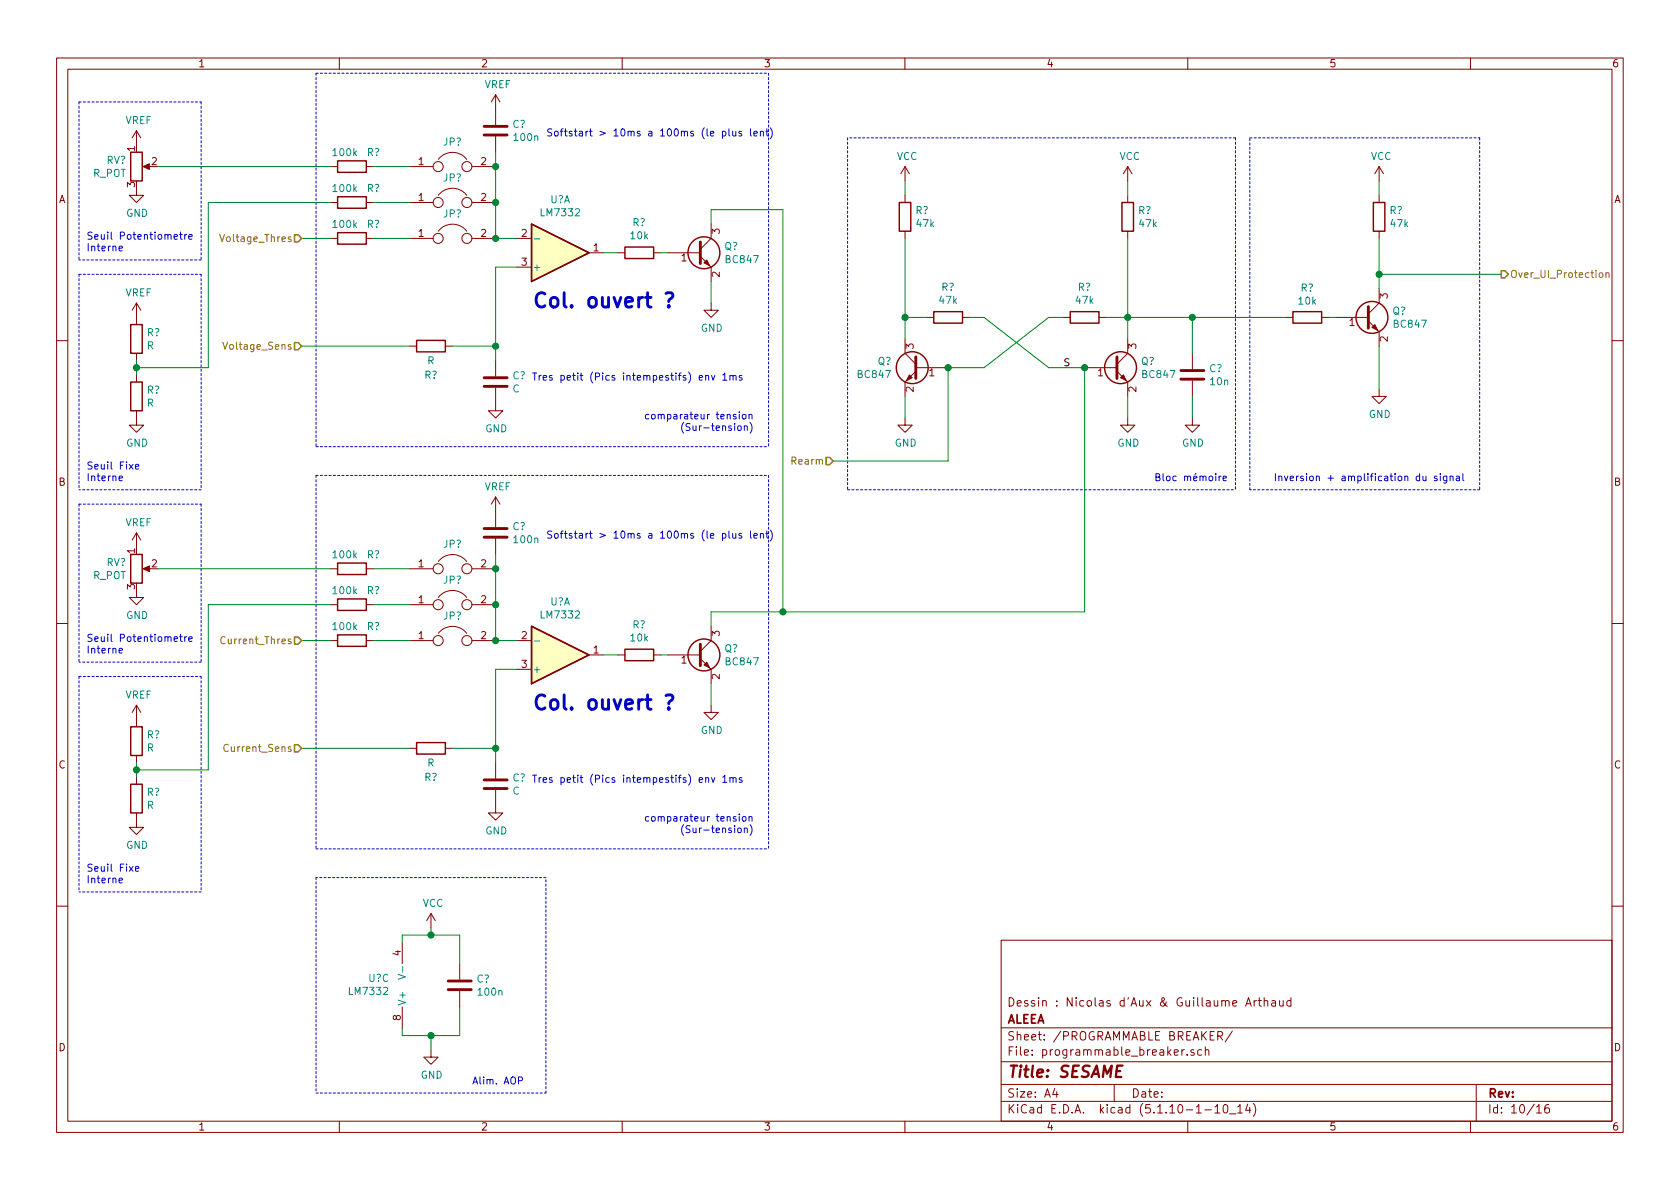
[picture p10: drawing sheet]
<svg xmlns="http://www.w3.org/2000/svg" width="297mm" height="210mm" viewBox="0 0 297 210" stroke-linecap="round" stroke-linejoin="round" font-family="sans-serif">
<g fill="none" stroke="#840000" stroke-width=".18">
<path d="M10 10.3h277v189.9h-277zM12 12.2h273v186.1h-273zM60 10.3v1.9M87.6 16.8v5.3M87.6 16.8l-.7 1.2M87.6 16.8l.8 1.2M110 10.3v1.9M160 10.3v1.9M210 10.3v1.9M260 10.3v1.9M24.1 33.3v1.2h1.3l-1.3 1.3-1.2-1.3h1.2M24.1 23.1v2.5"/>
<path d="M24.1 23.1l-.7 1.3M24.1 23.1l.8 1.3M25.7 29.5h1M58.4 29.5h1.3M58.4 35.8h1.3M64.8 29.5h1.2M64.8 35.8h1.2M72.4 29.5h4.2M72.4 35.8h4.2M77.5 34.5a3.2 3.2 0 0 1 5 0M77.5 28.2a3.2 3.2 0 0 1 5 0M83.4 29.5h4.2"/>
<path d="M83.4 35.8h4.2M87.6 24.1v2.8M125.7 39.6v2.6l-1.9 1.9M160 29.5v2.5M160 34.5v1.3M160 29.5l-.7 1.2M160 29.5l.8 1.2M199.4 29.5v2.5M199.4 34.5v1.3M199.4 29.5l-.8 1.2M199.4 29.5l.8 1.2M243.8 29.5v2.5"/>
<path d="M243.8 34.5v1.3M243.8 29.5l-.7 1.2M243.8 29.5l.8 1.2M24.1 53.6v3.8M24.1 53.6l-.7 1.3M24.1 53.6l.8 1.3M58.4 42.2h1.3M64.8 42.2h1.2M72.4 42.2h4.2M77.5 40.9a3.2 3.2 0 0 1 5 0M83.4 42.2h4.2M91.4 42.2h2.6"/>
<path d="M91.4 47.2h2.6M104.1 44.7h2.6M109.2 44.7h1.3M115.6 44.7h1.2M118.1 44.7h5.7M123.8 45.3l1.9 1.9v2.6M125.7 53.6v1.3h1.3l-1.3 1.2-1.2-1.2h1.2M160 40.9v1.3M160 59.9v2.6l1.9 1.9M163.8 56.1h1.3M170.2 56.1h1.2M188 56.1h1.2"/>
<path d="M194.3 56.1h1.3M199.4 40.9v1.3M199.4 59.9v2.6l-1.9 1.9M227.3 56.1h1.3M233.7 56.1h1.2M236.2 56.1h5.7M241.9 56.8l1.9 1.9v2.5M243.8 40.9v1.3M243.8 51v2.6l-1.9 1.9M10 60.2h2M24.1 72.6v2.6h1.3l-1.3 1.2-1.2-1.2h1.2M24.1 62.5v1.2"/>
<path d="M24.1 66.3v1.3M72.4 61.2h1.3M78.7 61.2h1.3M87.6 68.6v4h1.3l-1.3 1.3-1.2-1.3h1.2M87.6 63.7v2.8M160 73.9v1.3h1.3l-1.3 1.2-1.3-1.2h1.3M161.9 65.7l-1.9 1.9v2.5M161.9 65h5.7M191.8 65h5.7M197.5 65.7l1.9 1.9v2.5M199.4 73.9v1.3h1.3l-1.3 1.2-1.3-1.2h1.3M210.8 73.9v1.3h1.3l-1.3 1.2-1.3-1.2h1.3"/>
<path d="M210.8 62.5v2.8M210.8 67.3v2.8M243.8 68.8v1.3h1.3l-1.3 1.3-1.2-1.3h1.2M285 60.2h2M24.1 94.2v2.6M24.1 94.2l-.7 1.3M24.1 94.2l.8 1.3M77.5 99.3a3.2 3.2 0 0 1 5 0M87.6 87.9v5.3M87.6 95.2v2.8M87.6 87.9l-.7 1.2M87.6 87.9l.8 1.2"/>
<path d="M10 110.3h2M24.1 104.4v1.3h1.3l-1.3 1.2-1.2-1.2h1.2M25.7 100.6h1M58.4 113.3h1.3M58.4 100.6h1.3M58.4 106.9h1.3M64.8 113.3h1.2M64.8 100.6h1.2M64.8 106.9h1.2M72.4 113.3h4.2M72.4 100.6h4.2M72.4 106.9h4.2"/>
<path d="M77.5 112a3.2 3.2 0 0 1 5 0M77.5 105.7a3.2 3.2 0 0 1 5 0M83.4 113.3h4.2M83.4 100.6h4.2M83.4 106.9h4.2M91.4 113.3h2.6M91.4 118.4h2.6M104.1 115.8h2.6M109.2 115.8h1.3M115.6 115.8h1.2M118.1 115.8h5.7M123.8 116.5l1.9 1.9v2.5"/>
<path d="M125.7 110.7v2.6l-1.9 1.9M285 110.3h2M24.1 124.7v3.8M24.1 133.6v1.3M24.1 137.4v1.3M24.1 124.7l-.7 1.3M24.1 124.7l.8 1.3M72.4 132.3h1.3M78.7 132.3h1.3M87.6 139.7v4.1h1.3l-1.3 1.2-1.2-1.2h1.2M87.6 134.9v2.8M125.7 124.7v1.3h1.3l-1.3 1.2-1.2-1.2h1.2"/>
<path d="M24.1 143.8v2.5h1.3l-1.3 1.3-1.2-1.3h1.2M10 160.2h2M71.1 166.6v3.8M71.1 178v3.9M76.2 161.5l-.8 1.3M76.2 161.5v2.6M76.2 161.5l.8 1.3M81.3 170.4v2.8M81.3 175.3v2.7M177 166.3h108v32h-108zM220.2 177.9l.6-1.5 .4 1.5M220.4 177.5h.7"/>
<path d="M221.7 176.9v1M222.2 176.9l-.5 .3M222.5 176.9h.5M222.7 176.4v1.3l.3 .2M223.5 177.1l.2-.2 .4 .1 .1 .9M223.5 176.4v1.5M224.9 177h.6v.9M225.5 177.3l-.5 .1a.29 .29 0 0 0-.2 .2 .29 .29 0 0 0 .2 .3l.5-.1M226.2 176.9l.1 .9 .4 .1 .2-.1M226.9 176.9v1M228.2 177l-.4-.1-.3 .3 .1 .6 .2 .1 .4-.1M228.2 176.4v1.5"/>
<path d="M285 160.2h2M60 198.3v1.9M76.2 185.7v1.2h1.3l-1.3 1.3-1.3-1.3h1.3M110 198.3v1.9M160 198.3v1.9M177 194.8h108M177 191.8h108M177 187.8h108M177 181.8h108M186.5 192.5l-.4 1h1M186.8 193v1M197 191.8v3"/>
<path d="M209 185.6v1M209.4 185.6l-.4 .3M209.9 186.5v.1M210 198.3v1.9M211.1 185.7l-.4-.1-.2 .2 .1 .2 .5 .2v.3h-.6M212.5 185.7l-.5-.1-.2 .3v.6l.2 .1 .5-.1M213 196.3h1.2M213.1 185.7l.2-.1 .4 .1v.9M213.1 185.1v1.5M214.8 195.8l.4-.5v1.5M214.8 196.8h.9M215.3 183.2l.7-.1 .2-.2-.1-.3-.2-.2h-.6v1.5"/>
<path d="M215.7 183.2l.5 .7M216.4 195.5l.3-.2a.94 .94 0 0 1 0 1.5l-.4-.3v-.6zM217.4 197h1.1M217.9 182.3l-1.3 2M218.8 195.8l.5-.5v1.5M218.8 196.8h.9M220.6 195.2l-.4 1.1h1M221 195.8v1M221.6 195.1a1.71 1.71 0 0 1 0 2.3M260 198.3v1.9M261 191.8v6.5M271.7 195.8l.4-.5v1.5"/>
<path d="M271.7 196.8h.8M273.8 195.3a.59 .59 0 0 0-.7 .7l.1 .7 .2 .1 .5-.1 .1-.5-.2-.2-.4-.1-.3 .3"/>
<circle cx="77.5" cy="35.8" r=".89"/>
<circle cx="77.5" cy="29.5" r=".89"/>
<circle cx="82.5" cy="35.8" r=".89"/>
<circle cx="82.5" cy="29.5" r=".89"/>
<circle cx="77.5" cy="42.2" r=".89"/>
<circle cx="82.5" cy="42.2" r=".89"/>
<circle cx="77.5" cy="113.3" r=".89"/>
<circle cx="77.5" cy="106.9" r=".89"/>
<circle cx="77.5" cy="100.6" r=".89"/>
<circle cx="82.5" cy="113.3" r=".89"/>
<circle cx="82.5" cy="106.9" r=".89"/>
<circle cx="82.5" cy="100.6" r=".89"/>
</g>
<g fill="none" stroke="#840000" stroke-width=".25">
<path d="M23.1 26.9h2v5.1h-2zM59.7 28.4h5.1v2.1h-5.1zM59.7 34.8h5.1v2h-5.1zM94 39.6l10.1 5.1-10.1 5.1zM159 35.8h2v5.1h-2zM198.4 35.8h2v5.1h-2zM242.8 35.8h2.1v5.1h-2.1zM23.1 57.4h2v5.1h-2zM59.7 41.1h5.1v2.1h-5.1zM110.5 43.7h5.1v2h-5.1zM165.1 55.1h5.1v2h-5.1zM189.2 55.1h5.1v2h-5.1z"/>
<path d="M228.6 55.1h5.1v2h-5.1zM23.1 67.6h2v5h-2zM73.7 60.2h5v2h-5zM23.1 98h2v5.1h-2zM59.7 99.6h5.1v2h-5.1zM59.7 112.3h5.1v2h-5.1zM59.7 105.9h5.1v2h-5.1zM94 110.7l10.1 5.1-10.1 5.1zM110.5 114.8h5.1v2h-5.1zM23.1 138.7h2v5.1h-2zM23.1 128.5h2v5.1h-2zM73.7 131.3h5v2h-5z"/>
<circle cx="124.5" cy="44.7" r="2.82"/>
<circle cx="242.6" cy="56.1" r="2.82"/>
<circle cx="161.3" cy="65" r="2.82"/>
<circle cx="198.1" cy="65" r="2.82"/>
<circle cx="124.5" cy="115.8" r="2.82"/>
</g>
<g fill="none" stroke="#840000" stroke-width=".51">
<path d="M85.6 23.9h4.1M85.6 22.3h4.1M123.8 42.8v3.8M241.9 54.2v3.8M85.6 68.3h4.1M85.6 66.8h4.1M161.9 63.1v3.8M197.5 63.1v3.8M208.8 67.1h4.1M208.8 65.5h4.1M85.6 95h4.1M85.6 93.5h4.1"/>
<path d="M123.8 113.9v3.8M85.6 139.4h4.1M85.6 137.9h4.1M79.2 175h4.1M79.2 173.5h4.1"/>
</g>
<g fill="#840000" stroke="#840000" stroke-width=".18">
<path d="M198.1 66.8l.5-.5 .5 1z"/>
<path d="M160.8 66.3l.5 .5-1 .5z"/>
<path d="M25.3 100.6l1.1-.5v1z"/>
<path d="M243.1 57.4l.5 1-1-.5z"/>
<path d="M125 117.1l.5 1-1-.5z"/>
<path d="M25.3 29.5l1.1-.5v1z"/>
<path d="M124.5 46.5l.5-.5 .5 1z"/>
</g>
<g fill="#ffffc2" stroke="#ffffc2" stroke-width=".18">
<path d="M94 110.7l10.1 5.1-10.1 5.1z"/>
<path d="M94 39.6l10.1 5.1-10.1 5.1z"/>
</g>
<path d="M94.5 42.2h1M94.5 113.4h1M70.4 172.3l1.3 .4-1.3 .5M71.2 170.9v1" fill="none" stroke="#008484" stroke-width=".18"/>
<g fill="none" stroke="#0000c2" stroke-width=".18" stroke-dasharray=".4 .4">
<path d="M14 18h21.6M14 18v28M35.6 18v28M55.9 12.9v66.1M55.9 12.9h80M135.9 12.9v66.1M149.9 24.4v62.2M218.4 24.4h-68.5M218.4 24.4v62.2M221 24.4h40.6M261.6 24.4v62.2M14 48.5h21.6"/>
<path d="M14 48.5v38.1M35.6 46h-21.6M35.6 48.5v38.1M55.9 79h80M14 89.1h21.6M14 89.1v28M35.6 89.1v28M35.6 86.6h-21.6M55.9 84.1v66M55.9 84.1h80M135.9 84.1v66M149.9 86.6h68.5"/>
<path d="M221 86.6v-62.2M261.6 86.6h-40.6M14 119.6h21.6M14 119.6v38.1M35.6 117.1h-21.6M35.6 119.6v38.1M35.6 157.7h-21.6M55.9 150.1h80M55.9 155.2v38.1M96.5 155.2h-40.6M55.9 193.3h40.6M96.5 193.3v-38.1"/>
</g>
<g fill="none" stroke="#008400" stroke-width=".18">
<path d="M27.9 29.5h30.5M58.4 35.8h-21.6v29.2h-12.7M66 29.5h6.4M66 35.8h6.4M87.6 26.9v15.3h3.8M125.7 39.6v-2.5h12.7v71.1M160 32v2.5M199.4 32v2.5M243.8 32v2.5M53.3 42.2h5.1M66 42.2h6.4M91.4 47.2h-3.8v16.5"/>
<path d="M106.7 44.7h2.5M116.8 44.7h1.3M125.7 49.8v3.8M160 56.1h3.8M160 42.2v17.7M171.4 56.1h2.6l11.4 8.9h6.4v43.2h-66.1v2.5M188 56.1h-2.6l-11.4 8.9h-6.4v16.5h-20.3M195.6 56.1h31.7M199.4 42.2v17.7M210.8 56.1v6.4M234.9 56.1h1.3M243.8 48.5h21.6"/>
<path d="M243.8 42.2v8.8M24.1 63.7v2.6M53.3 61.2h19.1M80 61.2h7.6M160 70.1v3.8M199.4 70.1v3.8M210.8 70.1v3.8M243.8 61.2v7.6M87.6 98v15.3h3.8M27.9 100.6h30.5M53.3 113.3h5.1M58.4 106.9h-21.6v29.2h-12.7"/>
<path d="M66 106.9h6.4M66 113.3h6.4M66 100.6h6.4M91.4 118.4h-3.8v16.5M106.7 115.8h2.5M116.8 115.8h1.3M24.1 134.9v2.5M53.3 132.3h19.1M80 132.3h7.6M125.7 120.9v3.8M71.1 166.6v-1.3h10.2v5.1M76.2 164.1v1.2"/>
<path d="M81.3 178v5.1h-10.2v-1.2M76.2 183.1v2.6"/>
</g>
<path d="M52.1 41.5h.6l.6 .7-.6 .6h-.6zM265.4 47.9h.7l.6 .6-.6 .6h-.7zM52.1 60.6h.6l.6 .6-.6 .6h-.6zM146 80.9h.7l.6 .6-.6 .7h-.7zM52.1 112.6h.6l.6 .7-.6 .6h-.6zM52.1 131.7h.6l.6 .6-.6 .7h-.6z" fill="none" stroke="#848400" stroke-width=".25"/>
<path d="M38.8 41.4l.5 1.3 .4-1.3M282.9 48.3l.3-.1 .2 .3-.1 .5-.3 .1-.2-.2zM283.9 48.4l.2-.2 .3 .1 .1 .8M283.9 48.2v.9M39.4 60.5l.4 1.3 .4-1.3M39.8 112.7a.5 .5 0 0 0-.6 0 .5 .5 0 0 0-.2 .6 .45 .45 0 0 0 .3 .5 .45 .45 0 0 0 .5-.1M40.4 131.7a.6 .6 0 0 0-.9 .5 .6 .6 0 0 0 .6 .7l.3-.1" fill="none" stroke="#848400" stroke-width=".18"/>
<g fill="none" stroke="#0000c2" stroke-width=".18">
<path d="M127.7 23.3l.4-.1 .2 .2-.1 .6h-.5M127.7 23.2v1.3M128.9 22.8v1.1l.2 .1M129.5 23.2l.1 .8h.3l.2-.1M130.1 23.2v.8M131.1 23.3l-.3-.1-.2 .2 .1 .2 .4 .1v.3h-.5M132.7 22.8v1.1l.2 .1M133.3 23.6l.6-.1-.1-.2-.3-.1-.2 .2v.6h.5M134.4 23.3l.2-.1 .3 .1 .1 .7M134.4 23.2v.8M135.4 23.2h.5M135.6 22.8v1.1l.3 .1"/>
<path d="M136.2 22.6a1.47 1.47 0 0 1 0 1.9M21.1 43.9l.6-.1-.1-.2-.4-.1-.1 .2v.6h.5M30.8 41.9l.6-.1-.1-.3h-.3l-.2 .2v.6h.5M31.7 41.5h.5M31.9 41v1.1l.3 .2M32.7 41.5v.8M33 41.5l-.3 .2M33.4 41.9l.6-.1-.1-.3h-.3l-.2 .2 .1 .6h.4M114.7 73.3h-.3l-.3 .2 .1 .5h.5M115.2 73.4l.2-.1 .4 .1v.5l-.1 .1h-.5zM120.9 74.7a1.44 1.44 0 0 0 0 1.9M122 74.9h-.5l-.2 .2 .1 .3 .5 .2v.4l-.6 .1"/>
<path d="M123.6 66.8l.6-.1v-.3h-.4l-.2 .2 .1 .6h.5M124.8 66.5l.1-.1h.3l.1 .8M124.8 66.4v.8M125.8 66.4l.3 .8 .3-.8M127.8 66.3l.3-.3v1.2M127.8 67.2h.7M129.1 66.5l.1-.1h.3l.1 .8M129.1 66.4v.8M129.6 66.6l.2-.2h.3v.8M131.2 66.4h-.3l-.2 .2 .1 .1 .4 .2v.3h-.5M132.4 73.4l.5-.1 .1 .8M21.1 84.6l.6-.1-.1-.3h-.4l-.1 .1v.7h.5"/>
<path d="M24 82.5l.6-.1-.1-.2-.4-.1-.1 .2v.6h.5M127.7 94.4l.4-.1 .2 .3-.1 .5h-.5M127.7 94.3v1.3M128.9 93.9v1.1l.2 .2M129.5 94.3l.1 .8 .3 .1 .2-.2M130.1 94.3v.9M131.1 94.4l-.3-.1-.2 .2 .1 .2 .4 .1v.3h-.5M132.7 93.9v1.1l.2 .2M133.3 94.7l.6-.1-.1-.2-.3-.1-.2 .2v.6h.5M134.4 94.5l.2-.2 .3 .1 .1 .8M134.4 94.3v.9M135.4 94.3h.5"/>
<path d="M135.6 93.9v1.1l.3 .2M136.2 93.7a1.47 1.47 0 0 1 0 2M204.4 84.4l.6-.2v-.3l-.6-.1v1.2h.5l.2-.1v-.3l-.3-.2M225.5 83.8v1.2M226.1 84.3l.5-.1v.8M226.1 84.2v.8M227.1 84.2l.3 .8 .3-.8M228.1 84.6l.6-.1v-.3h-.4l-.2 .2 .1 .6h.5M229.2 84.2v.8M229.6 84.2l-.4 .2M230.4 84.2h-.3l-.2 .2 .1 .2 .4 .1v.3h-.5M257.5 84.2h.5v.8"/>
<path d="M258 84.5l-.5 .1v.1l.1 .3h.4M258.6 83.8v1l.2 .2M21.1 115.1l.6-.1-.1-.3-.4-.1-.1 .2v.6h.5M30.8 113l.6-.1-.1-.3h-.3l-.2 .2v.6h.5M31.7 112.6h.5M31.9 112.2v1.1l.3 .1M32.7 112.6v.8M33 112.6l-.3 .2M33.4 113l.6-.1-.1-.3h-.3l-.2 .2 .1 .6h.4M123.6 137.9l.6-.1v-.2l-.4-.1-.2 .2 .1 .6h.5M124.8 137.6l.1-.1 .3 .1 .1 .7M124.8 137.5v.8"/>
<path d="M125.8 137.5l.3 .8 .3-.8M127.8 137.4l.3-.3v1.2M127.8 138.3h.7M129.1 137.6l.1-.1 .3 .1 .1 .7M129.1 137.5v.8M129.6 137.7l.2-.2 .3 .1v.7M131.2 137.6l-.3-.1-.2 .2 .1 .2 .4 .1v.3h-.5M21.1 155.7l.6-.1-.1-.3h-.4l-.1 .2v.6h.5M24 153.6l.6-.1-.1-.2-.4-.1-.1 .2v.6h.5M114.7 144.4h-.3l-.3 .2 .1 .5 .5 .1M115.2 144.5l.2-.1 .4 .1v.5l-.1 .2-.5-.1zM120.9 145.8a1.44 1.44 0 0 0 0 1.9"/>
<path d="M122 146.1l-.5-.1-.2 .2 .1 .3 .5 .2v.4l-.6 .1M132.4 144.5l.5-.1 .1 .8M83.6 191.7l.4-1.3 .5 1.3"/>
</g>
<path d="M117.8 51.9l.2-.1h.6a.63 .63 0 0 1 .4 .7 .63 .63 0 0 1-.6 .5l-.2 .3M118.2 54l.2 .2-.2 .1-.1-.1 .1-.2v.3M117.8 123l.2-.1h.6a.63 .63 0 0 1 .4 .7 .63 .63 0 0 1-.6 .5l-.2 .4M118.2 125.2l.2 .1-.2 .1-.1-.1 .1-.1v.2" fill="none" stroke="#0000c2" stroke-width=".51"/>
<g fill="#008400" stroke="#008400" stroke-width=".25">
<circle cx="76.2" cy="165.3" r=".51"/>
<circle cx="87.6" cy="132.3" r=".51"/>
<circle cx="210.8" cy="56.1" r=".51"/>
<circle cx="24.1" cy="65" r=".51"/>
<circle cx="87.6" cy="61.2" r=".51"/>
<circle cx="87.6" cy="100.6" r=".51"/>
<circle cx="87.6" cy="29.5" r=".51"/>
<circle cx="87.6" cy="35.8" r=".51"/>
<circle cx="87.6" cy="42.2" r=".51"/>
<circle cx="191.8" cy="65" r=".51"/>
<circle cx="167.6" cy="65" r=".51"/>
<circle cx="87.6" cy="113.3" r=".51"/>
<circle cx="87.6" cy="106.9" r=".51"/>
<circle cx="24.1" cy="136.1" r=".51"/>
<circle cx="76.2" cy="183.1" r=".51"/>
<circle cx="243.8" cy="48.5" r=".51"/>
<circle cx="199.4" cy="56.1" r=".51"/>
<circle cx="160" cy="56.1" r=".51"/>
<circle cx="138.4" cy="108.2" r=".51"/>
</g>
<g font-size="3.5" fill="#0000c2">
<text x="94" y="54.4">Col. ouvert ?</text>
<text x="94" y="125.5">Col. ouvert ?</text>
</g>
<text font-size="2.8" fill="#840000" x="178" y="190.5">Title: SESAME</text>
<g font-size="2.1" fill="#840000">
<text x="178" y="178">Dessin : Nicolas d'Aux &amp; Guillaume Arthaud</text>
<text x="178" y="184">Sheet: /PROGRAMMABLE BREAKER/</text>
<text x="178" y="181">ALEEA</text>
<text x="178" y="186.7">File: programmable_breaker.sch</text>
<text x="178" y="196.9">KiCad E.D.A. kicad (5.1.10-1-10_14)</text>
<text x="178" y="194.1">Size: A4</text>
<text x="200" y="194.1">Date:</text>
<text x="263" y="194.1">Rev:</text>
<text x="263" y="196.9">Id: 10/16</text>
</g>
<g font-size="1.8" fill="#840000">
<text x="35" y="11.9">1</text>
<text x="85" y="11.9">2</text>
<text x="135" y="11.9">3</text>
<text x="185" y="11.9">4</text>
<text x="235" y="11.9">5</text>
<text x="285" y="11.9">6</text>
<text x="23.9" y="26.8" transform="rotate(-90 23.9 26.8)">1</text>
<text x="26.8" y="29.2">2</text>
<text x="74" y="29.2">1</text>
<text x="85" y="29.2">2</text>
<text x="10.4" y="35.9">A</text>
<text x="23.9" y="33.1" transform="rotate(-90 23.9 33.1)">3</text>
<text x="74" y="35.6">1</text>
<text x="85" y="35.6">2</text>
<text x="285.4" y="35.9">A</text>
<text x="74" y="41.9">1</text>
<text x="85" y="41.9">2</text>
<text x="92.2" y="41.9">2</text>
<text x="127.3" y="41.4" transform="rotate(-90 127.3 41.4)">3</text>
<text x="92.2" y="47">3</text>
<text x="104.9" y="44.4">1</text>
<text x="120.5" y="46.2">1</text>
<text x="127.3" y="49" transform="rotate(-90 127.3 49)">2</text>
<text x="245.4" y="52.8" transform="rotate(-90 245.4 52.8)">3</text>
<text x="238.6" y="57.7">1</text>
<text x="161.5" y="61.7" transform="rotate(-90 161.5 61.7)">3</text>
<text x="200.9" y="61.7" transform="rotate(-90 200.9 61.7)">3</text>
<text x="245.4" y="60.4" transform="rotate(-90 245.4 60.4)">2</text>
<text x="161.5" y="69.3" transform="rotate(-90 161.5 69.3)">2</text>
<text x="164.3" y="66.5">1</text>
<text x="194.1" y="66.5">1</text>
<text x="200.9" y="69.3" transform="rotate(-90 200.9 69.3)">2</text>
<text x="10.4" y="85.9">B</text>
<text x="285.4" y="85.9">B</text>
<text x="23.9" y="97.9" transform="rotate(-90 23.9 97.9)">1</text>
<text x="26.8" y="100.3">2</text>
<text x="74" y="100.3">1</text>
<text x="85" y="100.3">2</text>
<text x="23.9" y="104.2" transform="rotate(-90 23.9 104.2)">3</text>
<text x="74" y="106.7">1</text>
<text x="85" y="106.7">2</text>
<text x="74" y="113">1</text>
<text x="85" y="113">2</text>
<text x="92.2" y="113">2</text>
<text x="127.3" y="112.5" transform="rotate(-90 127.3 112.5)">3</text>
<text x="92.2" y="118.1">3</text>
<text x="104.9" y="115.6">1</text>
<text x="120.5" y="117.3">1</text>
<text x="127.3" y="120.1" transform="rotate(-90 127.3 120.1)">2</text>
<text x="10.4" y="135.9">C</text>
<text x="285.4" y="135.9">C</text>
<text x="70.9" y="169" transform="rotate(-90 70.9 169)">4</text>
<text x="10.4" y="185.9">D</text>
<text x="70.9" y="180.4" transform="rotate(-90 70.9 180.4)">8</text>
<text x="285.4" y="185.9">D</text>
<text x="35" y="199.9">1</text>
<text x="85" y="199.9">2</text>
<text x="135" y="199.9">3</text>
<text x="185" y="199.9">4</text>
<text x="235" y="199.9">5</text>
<text x="285" y="199.9">6</text>
</g>
<g font-size="1.8" fill="#008484">
<text x="85.6" y="15.6">VREF</text>
<text x="22.1" y="21.9">VREF</text>
<text x="90.6" y="22.6">C?</text>
<text x="18.8" y="29">RV?</text>
<text x="59" y="27.6">100k</text>
<text x="64.9" y="27.6">R?</text>
<text x="78.4" y="25.7">JP?</text>
<text x="91" y="24.9">100n</text>
<text x="158.5" y="28.3">VCC</text>
<text x="197.9" y="28.3">VCC</text>
<text x="242.4" y="28.3">VCC</text>
<text x="16.4" y="31.3">R_POT</text>
<text x="59" y="34">100k</text>
<text x="64.9" y="34">R?</text>
<text x="78.4" y="32.1">JP?</text>
<text x="97.3" y="35.9">U?A</text>
<text x="22.3" y="38.3">GND</text>
<text x="59" y="40.3">100k</text>
<text x="64.9" y="40.3">R?</text>
<text x="78.4" y="38.4">JP?</text>
<text x="95.8" y="38.2">LM7332</text>
<text x="111.8" y="40">R?</text>
<text x="161.9" y="37.9">R?</text>
<text x="162.1" y="40.2">47k</text>
<text x="201.2" y="37.9">R?</text>
<text x="201.5" y="40.2">47k</text>
<text x="245.7" y="37.9">R?</text>
<text x="245.9" y="40.2">47k</text>
<text x="94.1" y="47.9">+</text>
<text x="111.6" y="42.3">10k</text>
<text x="128.1" y="44.2">Q?</text>
<text x="128.4" y="46.5">BC847</text>
<text x="22.1" y="52.4">VREF</text>
<text x="166.2" y="53.7">47k</text>
<text x="166.4" y="51.4">R?</text>
<text x="190.3" y="53.7">47k</text>
<text x="190.6" y="51.4">R?</text>
<text x="229.7" y="53.9">10k</text>
<text x="230" y="51.6">R?</text>
<text x="26" y="59.5">R?</text>
<text x="123.9" y="58.7">GND</text>
<text x="246.2" y="55.6">Q?</text>
<text x="246.6" y="58">BC847</text>
<text x="26" y="61.8">R</text>
<text x="75.6" y="64.4">R</text>
<text x="155.2" y="64.5">Q?</text>
<text x="201.8" y="64.5">Q?</text>
<text x="213.8" y="65.8">C?</text>
<text x="26" y="69.6">R?</text>
<text x="26" y="71.9">R</text>
<text x="75" y="67">R?</text>
<text x="90.6" y="69.4">C</text>
<text x="151.8" y="66.8">BC847</text>
<text x="202.1" y="66.8">BC847</text>
<text x="214.1" y="68.1">10n</text>
<text x="85.8" y="76.4">GND</text>
<text x="242" y="73.9">GND</text>
<text x="22.3" y="79">GND</text>
<text x="158.2" y="79">GND</text>
<text x="197.6" y="79">GND</text>
<text x="209" y="79">GND</text>
<text x="85.6" y="86.7">VREF</text>
<text x="22.1" y="93.1">VREF</text>
<text x="90.6" y="93.7">C?</text>
<text x="18.8" y="100.1">RV?</text>
<text x="59" y="98.7">100k</text>
<text x="64.9" y="98.7">R?</text>
<text x="78.4" y="96.9">JP?</text>
<text x="91" y="96.1">100n</text>
<text x="16.4" y="102.4">R_POT</text>
<text x="59" y="105.1">100k</text>
<text x="64.9" y="105.1">R?</text>
<text x="78.4" y="103.2">JP?</text>
<text x="97.3" y="107.1">U?A</text>
<text x="22.3" y="109.5">GND</text>
<text x="59" y="111.4">100k</text>
<text x="64.9" y="111.4">R?</text>
<text x="78.4" y="109.6">JP?</text>
<text x="95.8" y="109.4">LM7332</text>
<text x="111.6" y="113.4">10k</text>
<text x="111.8" y="111.1">R?</text>
<text x="94.1" y="119">+</text>
<text x="128.1" y="115.3">Q?</text>
<text x="128.4" y="117.6">BC847</text>
<text x="22.1" y="123.5">VREF</text>
<text x="26" y="130.6">R?</text>
<text x="123.9" y="129.8">GND</text>
<text x="26" y="132.9">R</text>
<text x="75.6" y="135.6">R</text>
<text x="26" y="140.7">R?</text>
<text x="26" y="143">R</text>
<text x="75" y="138.1">R?</text>
<text x="90.6" y="140.5">C</text>
<text x="85.8" y="147.6">GND</text>
<text x="22.3" y="150.1">GND</text>
<text x="74.7" y="160.4">VCC</text>
<text x="65.2" y="173.6">U?C</text>
<text x="84.3" y="173.8">C?</text>
<text x="61.9" y="175.9">LM7332</text>
<text x="71.8" y="177.9" transform="rotate(-90 71.8 177.9)">V+</text>
<text x="84.7" y="176.1">100n</text>
<text x="74.4" y="190.7">GND</text>
</g>
<g font-size="1.8" fill="#0000c2">
<text x="96.5" y="24.1">Softstart &gt; 10ms a 100ms (le plus lent)</text>
<text x="15.2" y="42.4">Seuil Potentiometre</text>
<text x="15.2" y="44.4">Interne</text>
<text x="90.6" y="67.1">C? Tres petit (Pics intempestifs) env 1ms</text>
<text x="15.2" y="83">Seuil Fixe</text>
<text x="15.2" y="85.1">Interne</text>
<text x="96.5" y="95.2">Softstart &gt; 10ms a 100ms (le plus lent)</text>
<text x="15.2" y="113.5">Seuil Potentiometre</text>
<text x="15.2" y="115.6">Interne</text>
<text x="90.6" y="138.2">C? Tres petit (Pics intempestifs) env 1ms</text>
<text x="15.2" y="154.1">Seuil Fixe</text>
<text x="15.2" y="156.2">Interne</text>
</g>
<g font-size="1.8" fill="#848400">
<text x="39.6" y="42.8">Voltage_Thres</text>
<text x="267" y="49.1">Over_UI_Protection</text>
<text x="40.2" y="61.8">Voltage_Sens</text>
<text x="140.3" y="82.2">Rearm</text>
<text x="39.6" y="113.9">Current_Thres</text>
<text x="40.2" y="133">Current_Sens</text>
</g>
<text font-size="1.8" x="188" y="64.8">S</text>
<g font-size="1.7" fill="#0000c2">
<text x="116.2" y="74.2">comparateur tension</text>
<text x="122.6" y="76.2">(Sur-tension)</text>
<text x="205.7" y="85.1">Bloc mémoire</text>
<text x="230.6" y="85.1">Inversion + amplification du signal</text>
<text x="116.2" y="145.3">comparateur tension</text>
<text x="122.6" y="147.3">(Sur-tension)</text>
<text x="84.2" y="191.8">Alim. AOP</text>
</g>
</svg>
